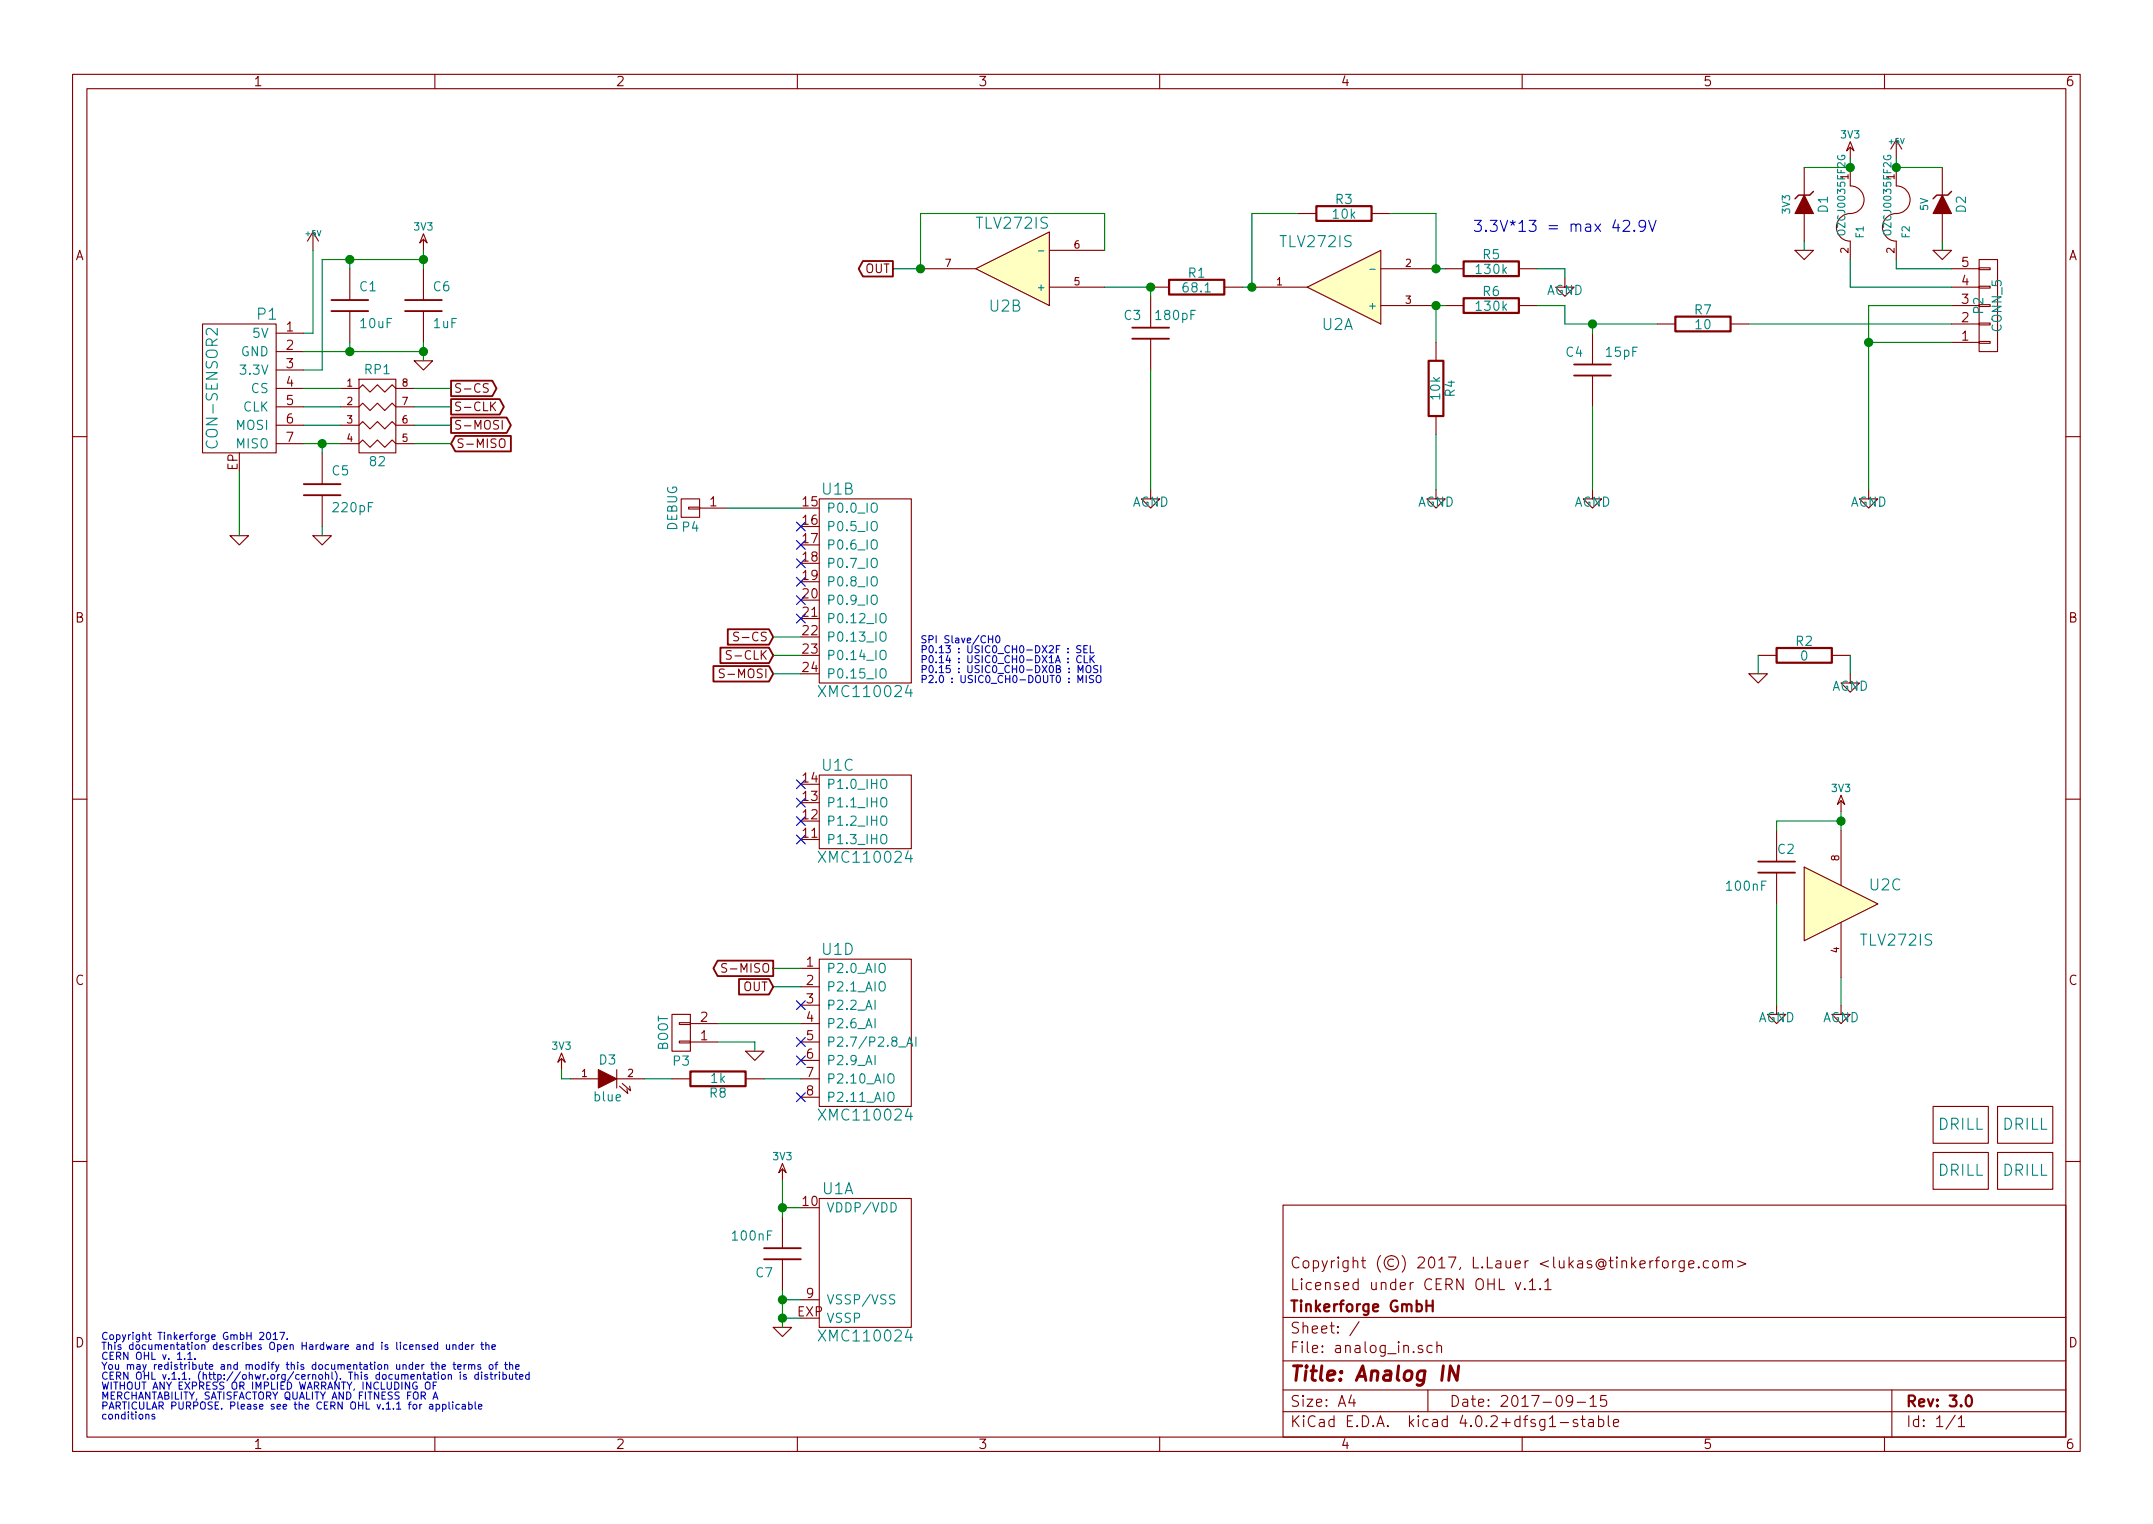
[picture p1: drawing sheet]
<svg xmlns="http://www.w3.org/2000/svg" width="297mm" height="210mm" viewBox="0 0 297 210" stroke-linecap="round" stroke-linejoin="round" font-family="sans-serif">
<g fill="none" stroke="#840000" stroke-width=".15">
<path d="M10 10.3h277v189.9h-277zM12 12.2h273v186.1h-273zM60 10.3v1.9M110 10.3v1.9M160 10.3v1.9M210 10.3v1.9M255.3 19.6l.5 1.2-.5-.5-.5 .5zM260 10.3v1.9M261.6 19.3l-.7 1.3M261.6 19.3v2.5M261.6 19.3l.8 1.3M43.2 32l-.8 1.3"/>
<path d="M43.2 32v2.5M43.2 32l.7 1.3M48.3 37.1v4.3M58.4 32.3l.5 1.2-.5-.5-.5 .5zM58.4 33v1.5M58.4 37.1v4.3M127 37.1h7.6M134.6 37.1l10.2-5.1v10.2zM144.8 39.6h7.6M144.8 34.5h7.6M158.7 39.6h2.6M168.9 39.6h2.5"/>
<path d="M172.7 39.6h7.6M179.1 29.5h2.5M180.3 39.6l10.2-5.1v10.2zM189.2 29.5h2.6M190.5 37.1h7.6M199.4 37.1h2.5M209.5 37.1h2.6M215.9 38.3v1.3h1.3l-1.3 1.3-1.3-1.3h1.3M247.6 34.5h2.6l-1.3 1.3zM248.9 23.1v3.8M248.9 29.5v3.8M255.3 23.1v2.5a1.93 1.93 0 0 1 1.9 2.1 1.93 1.93 0 0 1-2.3 1.8 1.91 1.91 0 0 0-1.5 2 1.91 1.91 0 0 0 1.9 1.8v2.5"/>
<path d="M255.3 20.3v1.5M261.6 23.1v2.5a1.93 1.93 0 0 1 1.9 2.1 1.93 1.93 0 0 1-2.2 1.8 1.91 1.91 0 0 0-1.6 2 1.91 1.91 0 0 0 1.9 1.8v2.5M266.7 34.5h2.5l-1.2 1.3zM268 23.1v3.8M268 29.5v3.8M269.2 39.6h3.8M269.2 37.1h3.8M273 37h1.6v.2h-1.6zM273 39.5h1.6v.2h-1.6zM273 35.8h2.6v12.7h-2.6zM27.9 44.7h10.2v17.8h-10.2zM38.1 46h3.8"/>
<path d="M38.1 48.5h3.8M38.1 51h3.8M38.1 53.6h3.8M38.1 56.1h3.8M38.1 58.7h3.8M47 58.7h2.5l.5-.5 1.1 1 1-1 1 1 1-1 .5 .5h2.5M47 56.1h2.5l.5-.5 1.1 1 1-1 1 1 1-1 .5 .5h2.5M47 53.6h2.5l.5-.5 1.1 1 1-1 1 1 1-1 .5 .5h2.5M48.3 42.9v4.3M49.5 52.3h5.1v10.2h-5.1zM57.1 49.8h2.6l-1.3 1.2zM58.4 42.9v4.3"/>
<path d="M67.4 53a.54 .54 0 0 0-.7 0v.4l.6 .3 .1 .2-.3 .2h-.4M67.9 56l.5 .7M68.4 55.5l-.7 .7M69.3 58v1.2M158.7 40.9v4.3M158.7 46.7v4.3M190.5 42.2h7.6M198.1 47.2v2.6M198.1 57.4v2.5M199.4 42.2h2.5M209.5 42.2h2.6M219.7 46v4.3"/>
<path d="M219.7 51.8v4.3M228.6 44.7h2.5M238.8 44.7h2.5M269.2 42.2h3.8M269.2 44.7h3.8M269.2 47.2h3.8M273 42h1.6v.3h-1.6zM273 44.6h1.6v.2h-1.6zM273 47.1h1.6v.3h-1.6zM10 60.2h2M31.7 73.9h2.6l-1.3 1.3zM38.1 61.2h3.8"/>
<path d="M43.2 73.9h2.5l-1.3 1.3zM44.4 62.5v4.3M44.4 68.3v4.3M47 61.2h2.5l.5-.5 1.1 1 1-1 1 1 1-1 .5 .5h2.5M68.9 60.7a.41 .41 0 0 1 .5-.2 .41 .41 0 0 1 .3 .4l-.1 .7a.4 .4 0 0 1-.4 .1 .4 .4 0 0 1-.3-.4zM94 68.8h2.5v2.6h-2.5zM95 70h1.5v.2h-1.5zM96.5 70.1h3.8M113 68.8h12.7v25.4h-12.7zM158.7 67.6v1.2h1.3l-1.3 1.3-1.2-1.3h1.2M198.1 67.6v1.2h1.3l-1.3 1.3-1.3-1.3h1.3M219.7 67.6v1.2h1.3l-1.3 1.3-1.3-1.3h1.3"/>
<path d="M257.8 67.6v1.2h1.3l-1.3 1.3-1.3-1.3h1.3M285 60.2h2M99.9 92.3a.54 .54 0 0 0-.6 .1v.4l.6 .2v.3l-.2 .2-.5-.1M100.9 89.8a.54 .54 0 0 0-.6 .1v.3l.5 .3 .1 .2-.2 .3-.5-.1M101.9 87.3a.54 .54 0 0 0-.6 0v.4l.6 .3v.2l-.2 .2h-.5M241.3 93h2.5l-1.2 1.2zM242.6 90.4h2.5M252.7 90.4h2.6M255.3 93v1.2h1.2l-1.2 1.3-1.3-1.3h1.3M10 110.3h2M113 106.9h12.7v10.2h-12.7zM245.1 114.5v4.4"/>
<path d="M248.9 119.6l10.2 5.1-10.2 5.1zM254 109.7l.5 1.3-.5-.5-.5 .5zM254 110.5v1.5M254 114.5v7.7M285 110.3h2M92.7 139.9h2.5v5.1h-2.5zM100.3 133a.54 .54 0 0 0-.7 0v.4l.6 .3 .1 .2-.3 .2h-.4M110.5 133.6h2.5M110.5 136.1h2.5M110.5 138.7h2.5M113 132.3h12.7v20.3h-12.7zM245.1 138.7v1.2h1.3l-1.3 1.3-1.3-1.3h1.3"/>
<path d="M245.1 120.4v4.3M254 138.7v1.2h1.3l-1.3 1.3-1.3-1.3h1.3M254 127.2v7.7M77.5 145.3l.5 1.3-.5-.6-.5 .6zM77.5 146v1.6M78.7 148.8h3.8M85.1 148.8h3.8M85.1 147.6v2.5M85.5 149.9l1.1 1-.1-.7M85.9 149.5l1.1 1-.1-.6M92.7 148.8h2.5M93.7 141.1h1.5v.2h-1.5z"/>
<path d="M93.7 143.6h1.5v.3h-1.5zM95.2 141.2h3.9M95.2 143.8h3.9M102.9 145h2.5l-1.3 1.3zM102.9 148.8h2.5M110.5 141.2h2.5M110.5 143.8h2.5M110.5 146.3h2.5M110.5 148.8h2.5M110.5 151.4h2.5M266.7 159h7.6v5.1h-7.6zM266.7 152.6h7.6v5.1h-7.6z"/>
<path d="M275.6 152.6h7.6v5.1h-7.6zM275.6 159h7.6v5.1h-7.6zM10 160.2h2M107.9 160.5l.6 1.3-.6-.5-.5 .5zM107.9 161.3v1.5M107.9 167.9v4.3M107.9 173.7v4.3M110.5 179.3h2.5M113 165.3h12.7v17.8h-12.7zM177 166.3h108v32h-108zM209.1 176.9l.3 1 .4-1M210.4 177.8v.1l-.1-.1h.1v.1"/>
<path d="M211 176.9l.4-.5v1.5M211 177.9h.9M212.5 177.8h.1l-.1 .1-.1-.1h.1v.1M213.1 176.9l.5-.5v1.5M213.1 177.9h.9M228.4 173.9h.5M228.9 173.4l-.2 .1-.1 .2v1.2M229.4 174.1a.41 .41 0 0 1 .7 .1v.4a.41 .41 0 0 1-.3 .3 .41 .41 0 0 1-.4-.3zM230.8 173.9v1M231.2 173.9l-.3 .1-.1 .2M232.4 173.9v1.3a.39 .39 0 0 1-.7 .2M232.4 174l-.5-.1-.3 .3 .1 .6 .2 .1 .5-.1"/>
<path d="M233 174.4l.7-.1v-.3l-.5-.1-.2 .2 .1 .7 .1 .1 .5-.1M234.4 174.8v.1l-.1-.1h.1v.1M235.7 174l-.4-.1-.3 .3 .1 .6 .2 .1 .4-.1M236.4 174.1a.41 .41 0 0 1 .7 .1v.4a.41 .41 0 0 1-.4 .3 .41 .41 0 0 1-.4-.3zM237.7 174.1a.38 .38 0 0 1 .7 0v.8M237.7 173.9v1M238.4 174.1a.36 .36 0 0 1 .3-.2 .36 .36 0 0 1 .3 .2v.8M239.7 173.9l1.2 .5-1.2 .4M285 160.2h2M60 198.3v1.9M106.7 183.1h2.5l-1.3 1.3zM110 198.3v1.9"/>
<path d="M160 198.3v1.9M177 194.8h108M177 191.8h108M177 187.8h108M177 181.8h108M186.4 192.5l-.3 1h.9M186.8 193v1M187.5 182.3l-1.3 2M196.2 185.7a.37 .37 0 0 0-.5 .1v.1a.54 .54 0 0 0 .5 .3l.1 .1-.1 .2-.1 .1-.4-.1M197 191.8v3M197.6 185.7l-.4-.1-.3 .3 .1 .6 .2 .1 .4-.1M198.2 185.7a.38 .38 0 0 1 .7 .1v.8"/>
<path d="M198.2 185.1v1.5M210 198.3v1.9M215.3 196.3h1.1M217 193.2l-.3 .3h-.3l-.3-.3v-.4l.2-.2 .4-.1 .2 .2a1.19 1.19 0 0 1-.2 1.2l-.4 .1M217.6 193.5h1.1M217.6 195.9a.37 .37 0 0 0-.6 .1v.1a.54 .54 0 0 0 .6 .3l.1 .1-.1 .2-.1 .1-.5-.1M218.1 195.8h.6M218.3 195.3v1.3l.2 .2h.2M219.2 195.9l.2-.1 .4 .1v.9M219.4 193l.4-.5v1.5M219.4 194h.8M219.8 196.2l-.4 .1-.3 .2 .1 .2 .2 .1 .4-.1"/>
<path d="M220.5 195.9a.48 .48 0 0 1 .7 .1l.1 .1-.1 .6a.48 .48 0 0 1-.7 0M220.5 195.3v1.5M221.6 192.5h-.7l-.1 .7a.62 .62 0 0 1 .7 0l.2 .2-.1 .5-.2 .1h-.4l-.2-.1M221.9 195.3v1.3l.2 .2M222.6 196.3l.7-.1v-.3l-.5-.1-.2 .2 .1 .7 .1 .1 .5-.1M260 198.3v1.9M261 191.8v6.5M269.7 195.2l-1.2 2M270.2 195.8l.4-.5v1.5M270.2 196.8h.8"/>
</g>
<path d="M161.3 38.6h7.6v2h-7.6zM181.6 28.4h7.6v2.1h-7.6zM201.9 36.1h7.6v2h-7.6zM197.1 49.8h2v7.6h-2zM201.9 41.1h7.6v2.1h-7.6zM231.1 43.7h7.7v2h-7.7zM245.1 89.4h7.6v2h-7.6zM95.2 147.8h7.7v2.1h-7.7zM197.7 179.4v1.5M196.8 180.1h.9M271.3 192.7a.35 .35 0 0 1 .4-.2 .35 .35 0 0 1 .3 .3 .77 .77 0 0 1-.4 1.2 .9 .9 0 0 1-.3-1.3z" fill="none" stroke="#840000" stroke-width=".3"/>
<path d="M201.2 188.4l-.2 2-.9-2-.2 2" fill="none" stroke="#840000" stroke-width=".41"/>
<g fill="none" stroke="#0000c2" stroke-width=".15">
<path d="M224 30.6l.2-.2h.3l.3 .2v.2v.3l-.9 .8h.9M225.5 31.8h.1l-.1 .1-.1-.1h.1v.1M227 31.1a.48 .48 0 0 1-.4 .3 .48 .48 0 0 1-.5-.3l.1-.5a.48 .48 0 0 1 .7 0 1 1 0 0 1-.3 1.3h-.3M227.5 30.4l.5 1.5 .5-1.5M136.4 88.2h.6M137 87.7v1M137.5 87.8l.1-.1a.53 .53 0 0 1 .4 .5 .53 .53 0 0 1-.4 .5l-.2-.2v-.2zM148.7 94.2v-1l.3 .7 .4-.7v1M148.7 92.8v-1l.4 .7 .3-.7v1M149.1 89.1h-.4l-.2 .2 .1 .2 .5 .2v.2l-.2 .2-.4-.1M149.2 90.5a.47 .47 0 0 0-.7 .4 .47 .47 0 0 0 .5 .5l.2-.1M149.5 89.6h.4"/>
<path d="M149.6 90.4v1h.5M149.9 93.2v1M149.9 92a.33 .33 0 0 1 .4-.2 .33 .33 0 0 1 .2 .3v.6l-.2 .1a.35 .35 0 0 1-.5-.3zM150 89.1h-.5v1h.5M150.4 90.4v1M150.4 89.1v1h.5M150.5 90.9l.5 .5M150.9 93.2h-.4l-.2 .2 .1 .2 .4 .2 .1 .2-.2 .2-.4-.1M151 90.4l-.6 .6M151.3 93.3a.33 .33 0 0 1 .4-.1 .33 .33 0 0 1 .2 .3v.6l-.2 .1a.35 .35 0 0 1-.5-.4zM151.5 91.9l-.4-.1-.2 .2 .1 .2 .4 .2 .1 .2-.2 .2h-.4M151.9 91.8v1"/>
<path d="M21.3 195.2l-.2-.1-.1 .2v.1l.3 .1v.2h-.3M25.9 186.8l.3-.2v.9M26.9 187.4v.1M35.8 183.9l.4-.1 .2 .3-.6 .7h.6M36.9 183.9l.1-.1a.53 .53 0 0 1 .4 .5 .53 .53 0 0 1-.4 .5l-.1-.1-.1-.3zM37.7 184.1l.3-.3v1M38.6 183.8h.7l-.5 1M39.6 184.7v.1M58.6 185.6l-.2-.1-.2 .2 .1 .1 .3 .1v.2h-.4M58.8 190.7a.32 .32 0 0 1 .4 0 .32 .32 0 0 1 .1 .3v.5l-.2 .2a.35 .35 0 0 1-.4-.4v-.3zM59.1 185.8l.4-.1v-.1l-.3-.1-.1 .2v.4h.4M59.3 193.8h.4v.6"/>
<path d="M59.7 194h-.3l-.2 .2 .2 .2h.3M59.7 193l.4-1 .3 1M59.8 191.2h.3M59.8 192.8h.5M60.1 188.4l.1-.1a.23 .23 0 0 1 .4 .1v.5M60.1 187.9v1M60.2 193.8l.3-.1 .2 .2-.1 .5h-.4M60.2 193.7v1M60.2 190.7h-.4v1M60.4 185.6l-.3-.1-.2 .2 .1 .4h.4M60.4 185.2v1M61 189.7l.1-.1 .3 .1v.4l-.1 .1-.2 .1-.1-.1z"/>
<path d="M61 188.6l.5-.1-.1-.2h-.3l-.1 .1v.5h.4M61.1 193.8l.2-.1 .2 .2-.1 .5h-.3M61.1 193.7v1M61.6 185.5v.6l.3 .1 .1-.1M61.8 189.7h.1a.23 .23 0 0 1 .4 .1v.5M61.8 189.6v.7M62 193.4v.9l.1 .1M62 185.5v.7M62.5 193.4v.1M62.5 193.7v.7M62.5 185.6a.23 .23 0 0 1 .4 .1v.5M62.5 185.5v.7"/>
<path d="M62.5 188.3h.4M62.6 187.9v.9l.3 .1M63.1 188.6l.5-.1v-.2h-.3l-.2 .1 .1 .5h.4M63.4 193.8l-.3-.1-.2 .2 .1 .5h.4M63.5 189.3v.1M63.5 189.6v.7M63.8 193.8h.4v.6M63.8 185.6l-.3-.1-.2 .2 .1 .4h.4M63.8 185.2v1M64 188.3v.6M64.2 185.8l.5-.1-.1-.1-.2-.1-.2 .2 .1 .4h.3M64.2 194h-.3l-.2 .2 .2 .2h.3"/>
<path d="M64.3 188.3l-.3 .2M64.3 189.7l-.2-.1-.2 .2 .1 .1 .3 .1v.2h-.4M64.6 188.4l.1-.1a.23 .23 0 0 1 .4 .1v.5M64.6 188.3v.6M64.7 193.8l.2-.1 .3 .2-.2 .5h-.3M64.7 193.4v1M65.1 188.4a.23 .23 0 0 1 .2-.1 .23 .23 0 0 1 .2 .1v.5M65.1 185.5v.7M65.4 185.5l-.3 .2M65.6 193.4v.9l.1 .1M66 189.7l-.3-.1-.2 .2 .1 .4h.4M66 189.3v1"/>
<path d="M66 194.1l.5-.1-.1-.2-.2-.1-.2 .2 .1 .5h.3M66.3 188.3h-.2l-.2 .1 .1 .1 .3 .1v.3h-.4M66.3 185.5h.4M66.4 189.3v.1M66.4 189.6v.7M66.5 185.2v.8l.2 .2M67 185.6h.1a.23 .23 0 0 1 .4 .1v.5M67 185.2v1M67.3 189.7l-.3-.1-.1 .2v.1l.4 .1v.2h-.4M67.5 188.4l.2-.1 .3 .1v.3l-.1 .2h-.2l-.2-.1zM67.6 189.6h.4M67.7 189.3v.9l.3 .1"/>
<path d="M67.9 185.8l.5-.1-.1-.1-.3-.1-.1 .2v.4h.4M68.3 188.3h.4M68.3 189.6v.7M68.6 189.6l-.3 .2M68.7 187.9l-.3 .2v.8M68.9 189.3v.1M68.9 189.6v.7M69.4 189.7l.3-.1 .2 .2-.1 .4h-.4M69.4 189.3v1M69.6 188.3h.4M69.7 187.9v.9l.3 .1M70.3 189.6v.6l.3 .1 .1-.1"/>
<path d="M70.3 188.4l.1-.1a.23 .23 0 0 1 .3 .1v.5M70.3 187.9v1M70.7 189.6v.7M71 189.6h.4M71.1 188.6l.5-.1v-.2h-.3l-.2 .1 .1 .5h.4M71.2 189.3v.9l.2 .1M71.7 190l.5-.1-.1-.2-.3-.1-.1 .2v.4h.4M73 189.7l-.3-.1-.2 .2 .1 .4h.4M73 189.3v1"/>
</g>
<g fill="none" stroke="#840000" stroke-width=".25">
<path d="M119 36h4.2v2.1h-4.2l-.5-1zM45.7 42.9h5.1M45.7 41.4h5.1M55.9 42.9h5.1M55.9 41.4h5.1M62.2 52.5h5.7l.6 1.1-.6 1.1h-5.7zM62.2 55.1h6.7l.6 1-.6 1.1h-6.7zM62.2 57.6h7.7l.6 1.1-.6 1h-7.7zM156.2 45.2h5.1M156.2 46.7h5.1M217.2 50.3h5M217.2 51.8h5"/>
<path d="M41.9 68.3h5.1M41.9 66.8h5.1M62.8 60.1h7.7v2.2h-7.7l-.6-1.1zM98.4 91.9h7.7l.6 1.1-.6 1h-7.7zM99.4 89.4h6.7l.6 1-.6 1.1h-6.7zM100.4 86.8h5.7l.6 1.1-.6 1h-5.7zM242.6 118.9h5M99 132.5h7.7v2.2h-7.7l-.6-1.1zM102 135.1h4.1l.6 1-.6 1.1h-4.1zM242.6 120.4h5M105.4 172.2h5.1M105.4 173.7h5.1"/>
</g>
<g fill="#ffffc2" stroke="#ffffc2" stroke-width=".14">
<path d="M248.9 119.6l10.2 5.1-10.2 5.1z"/>
<path d="M180.3 39.6l10.2-5.1v10.2z"/>
<path d="M134.6 37.1l10.2-5.1v10.2z"/>
</g>
<g fill="none" stroke="#008484" stroke-width=".15">
<path d="M143.3 34.6h.7M189 37.2h.7M121.5 84.8a.44 .44 0 0 1 .6-.1 .83 .83 0 0 1-.2 1.2 .44 .44 0 0 1-.5-.4zM121.5 87.4a.44 .44 0 0 1 .6-.2 .83 .83 0 0 1-.2 1.3 .44 .44 0 0 1-.5-.5zM121.5 89.9a.44 .44 0 0 1 .6-.1 .83 .83 0 0 1-.2 1.2 .44 .44 0 0 1-.5-.4zM121.5 92.5a.44 .44 0 0 1 .6-.2 .83 .83 0 0 1-.2 1.2 .44 .44 0 0 1-.5-.4zM122.6 148.3a.44 .44 0 0 1 .6-.1 .83 .83 0 0 1-.2 1.2 .44 .44 0 0 1-.5-.4zM122.6 150.9a.44 .44 0 0 1 .6-.2 .83 .83 0 0 1-.2 1.3 .44 .44 0 0 1-.5-.5zM124 144.4h1M125.1 144.3l.4-1.2 .4 1.2M125.2 144h.6M126.4 143.1v1.2"/>
<path d="M123.4 178.7a.57 .57 0 0 0-.6 0v.4l.5 .2 .1 .3-.2 .3-.5-.1"/>
</g>
<g fill="none" stroke="#008400" stroke-width=".15">
<path d="M43.2 34.5v11.5h-1.3M48.3 35.8v1.3M58.4 34.5v2.6M58.4 35.8h-14v15.2h-2.5M152.4 34.5v-5h-25.4v7.6h-3.8M152.4 39.6h6.3v1.3M179.1 29.5h-6.4v10.1h-1.3M191.8 29.5h6.3v7.6h1.3M212.1 37.1h3.8v1.2M248.9 33.3v1.2M255.3 35.8v3.8h13.9M255.3 21.8v1.3h-6.4"/>
<path d="M261.6 35.8v1.3h7.6M261.6 21.8v1.3h6.4M268 33.3v1.2M41.9 48.5h16.5M41.9 53.6h5.1M41.9 56.1h5.1M41.9 58.7h5.1M48.3 47.2v1.3M57.1 53.6h5.1M57.1 56.1h5.1M57.1 58.7h5.1M58.4 47.2v2.6"/>
<path d="M158.7 51v16.6M198.1 59.9v7.7M199.4 42.2h-1.3v5M212.1 42.2h3.8v2.5h12.7M219.7 44.7v1.3M219.7 56.1v11.5M241.3 44.7h27.9M257.8 47.2h11.4M269.2 42.2h-11.4v25.4M33 65v8.9M41.9 61.2h5.1M44.4 61.2v1.3"/>
<path d="M44.4 72.6v1.3M57.1 61.2h5.1M100.3 70.1h10.2M106.7 87.9h3.8M106.7 90.4h3.8M106.7 93h3.8M242.6 90.4v2.6M255.3 90.4v2.6M254 112v2.5M254 113.3h-8.9v1.2M106.7 133.6h3.8M106.7 136.1h3.8"/>
<path d="M245.1 124.7v14M254 134.9v3.8M77.5 147.6v1.2h1.2M88.9 148.8h3.8M99.1 141.2h11.4M99.1 143.8h5v1.2M105.4 148.8h5.1M107.9 162.8v5.1M107.9 178v5.1M107.9 179.3h2.6M107.9 166.6h2.6M107.9 181.9h2.6"/>
</g>
<g fill="#008400" stroke="#008400" stroke-width=".25">
<circle cx="198.1" cy="42.2" r=".51"/>
<circle cx="198.1" cy="37.1" r=".51"/>
<circle cx="219.7" cy="44.7" r=".51"/>
<circle cx="172.7" cy="39.6" r=".51"/>
<circle cx="158.8" cy="39.6" r=".51"/>
<circle cx="254" cy="113.3" r=".51"/>
<circle cx="257.8" cy="47.2" r=".51"/>
<circle cx="261.6" cy="23.1" r=".51"/>
<circle cx="255.3" cy="23.1" r=".51"/>
<circle cx="58.4" cy="48.5" r=".51"/>
<circle cx="48.3" cy="48.5" r=".51"/>
<circle cx="48.3" cy="35.8" r=".51"/>
<circle cx="58.4" cy="35.8" r=".51"/>
<circle cx="44.5" cy="61.2" r=".51"/>
<circle cx="108" cy="179.3" r=".51"/>
<circle cx="108" cy="181.9" r=".51"/>
<circle cx="108" cy="166.6" r=".51"/>
<circle cx="127" cy="37.1" r=".51"/>
</g>
<path d="M250.2 26.4l-.5 .5h-1.5l-.6 .5M269.2 26.4l-.5 .5h-1.5l-.5 .5" fill="none" stroke="#840000" stroke-width=".2"/>
<g fill="#840000" stroke="#840000" stroke-width=".15">
<path d="M268 26.9l1.2 2.6h-2.5z"/>
<path d="M248.9 26.9l1.3 2.6h-2.6z"/>
<path d="M82.5 147.6l2.6 1.2-2.6 1.3z"/>
</g>
<g fill="none" stroke="#000084" stroke-width=".15">
<path d="M109.9 79.6l1.2 1.3M109.9 77.1l1.2 1.2M109.9 74.6l1.2 1.2M109.9 72l1.2 1.2M111.1 79.6l-1.2 1.3M111.1 77.1l-1.2 1.2M111.1 74.6l-1.2 1.2M111.1 72l-1.2 1.2M109.9 84.7l1.2 1.2M109.9 82.2l1.2 1.2M111.1 84.7l-1.2 1.2M111.1 82.2l-1.2 1.2"/>
<path d="M109.9 107.6l1.2 1.2M109.9 110.1l1.2 1.2M109.9 112.7l1.2 1.2M109.9 115.2l1.2 1.2M111.1 107.6l-1.2 1.2M111.1 110.1l-1.2 1.2M111.1 112.7l-1.2 1.2M111.1 115.2l-1.2 1.2M109.9 138.1l1.2 1.2M111.1 138.1l-1.2 1.2M109.9 150.8l1.2 1.2M109.9 145.7l1.2 1.2"/>
<path d="M109.9 143.1l1.2 1.3M111.1 150.8l-1.2 1.2M111.1 145.7l-1.2 1.2M111.1 143.1l-1.2 1.3"/>
</g>
<text font-size="2.8" fill="#840000" x="178" y="190.5">Title: Analog IN</text>
<g font-size="2.1" fill="#008484">
<text x="134.9" y="31.6">TLV272IS</text>
<text x="176.8" y="34.1">TLV272IS</text>
<text x="35.5" y="44.1">P1</text>
<text x="136.6" y="43">U2B</text>
<text x="182.4" y="45.5">U2A</text>
<text x="30" y="61.3" transform="rotate(-90 30 61.3)">CON-SENSOR2</text>
<text x="113.5" y="68.2">U1B</text>
<text x="113.5" y="96.2">XMC110024</text>
<text x="113.5" y="106.3">U1C</text>
<text x="113.5" y="119">XMC110024</text>
<text x="258" y="122.9">U2C</text>
<text x="113.5" y="131.7">U1D</text>
<text x="256.9" y="130.5">TLV272IS</text>
<text x="113.5" y="154.6">XMC110024</text>
<text x="267.4" y="155.9">DRILL</text>
<text x="276.3" y="155.9">DRILL</text>
<text x="113.5" y="164.8">U1A</text>
<text x="267.4" y="162.2">DRILL</text>
<text x="276.3" y="162.2">DRILL</text>
<text x="113.5" y="185.1">XMC110024</text>
</g>
<text font-size="2.1" fill="#0000c2" x="203.2" y="32">3.3V*13 = max 42.9V</text>
<g font-size="2.1" fill="#840000">
<text x="178" y="178">Licensed under CERN OHL v.1.1</text>
<text x="178" y="175">Copyright (©) 2017, L.Lauer &lt;lukas@tinkerforge.com&gt;</text>
<text x="178" y="184">Sheet: /</text>
<text x="178" y="181">Tinkerforge GmbH</text>
<text x="178" y="186.7">File: analog_in.sch</text>
<text x="178" y="196.9">KiCad E.D.A. kicad 4.0.2+dfsg1-stable</text>
<text x="178" y="194.1">Size: A4</text>
<text x="200" y="194.1">Date: 2017-09-15</text>
<text x="263" y="194.1">Rev: 3.0</text>
<text x="263" y="196.9">Id: 1/1</text>
</g>
<g font-size="1.8" fill="#840000">
<text x="35" y="11.9">1</text>
<text x="85" y="11.9">2</text>
<text x="135" y="11.9">3</text>
<text x="185" y="11.9">4</text>
<text x="235" y="11.9">5</text>
<text x="285" y="11.9">6</text>
<text x="10.4" y="35.9">A</text>
<text x="285.4" y="35.9">A</text>
<text x="270.7" y="41.9">3</text>
<text x="270.7" y="39.4">4</text>
<text x="270.7" y="36.8">5</text>
<text x="39.5" y="45.7">1</text>
<text x="270.7" y="47">1</text>
<text x="270.7" y="44.4">2</text>
<text x="39.5" y="48.3">2</text>
<text x="39.5" y="50.8">3</text>
<text x="39.5" y="53.3">4</text>
<text x="39.5" y="55.9">5</text>
<text x="39.5" y="58.4">6</text>
<text x="32.8" y="64.9" transform="rotate(-90 32.8 64.9)">EP</text>
<text x="39.5" y="61">7</text>
<text x="97.9" y="69.8">1</text>
<text x="110.8" y="69.8">15</text>
<text x="110.8" y="72.4">16</text>
<text x="110.8" y="74.9">17</text>
<text x="110.8" y="77.5">18</text>
<text x="110.8" y="82.5">20</text>
<text x="110.8" y="80">19</text>
<text x="10.4" y="85.9">B</text>
<text x="110.8" y="85.1">21</text>
<text x="110.8" y="87.6">22</text>
<text x="285.4" y="85.9">B</text>
<text x="110.8" y="90.2">23</text>
<text x="110.8" y="92.7">24</text>
<text x="110.8" y="107.9">14</text>
<text x="110.8" y="113">12</text>
<text x="110.8" y="110.5">13</text>
<text x="110.8" y="115.6">11</text>
<text x="10.4" y="135.9">C</text>
<text x="111.3" y="133.3">1</text>
<text x="111.3" y="135.9">2</text>
<text x="285.4" y="135.9">C</text>
<text x="96.7" y="143.5">1</text>
<text x="96.7" y="141">2</text>
<text x="111.3" y="138.4">3</text>
<text x="111.3" y="141">4</text>
<text x="111.3" y="143.5">5</text>
<text x="111.3" y="146">6</text>
<text x="111.3" y="148.6">7</text>
<text x="111.3" y="151.1">8</text>
<text x="110.8" y="166.4">10</text>
<text x="111.3" y="179.1">9</text>
<text x="10.4" y="185.9">D</text>
<text x="110" y="181.6">EXP</text>
<text x="285.4" y="185.9">D</text>
<text x="35" y="199.9">1</text>
<text x="85" y="199.9">2</text>
<text x="135" y="199.9">3</text>
<text x="185" y="199.9">4</text>
<text x="235" y="199.9">5</text>
<text x="285" y="199.9">6</text>
</g>
<g font-size="1.8" fill="#008484">
<text x="184.3" y="28.1">R3</text>
<text x="252.2" y="29.3" transform="rotate(-90 252.2 29.3)">D1</text>
<text x="271.2" y="29.3" transform="rotate(-90 271.2 29.3)">D2</text>
<text x="183.9" y="30.2">10k</text>
<text x="204.6" y="35.8">R5</text>
<text x="49.7" y="40.2">C1</text>
<text x="59.8" y="40.2">C6</text>
<text x="163.4" y="40.3">68.1</text>
<text x="164" y="38.3">R1</text>
<text x="203.8" y="37.8">130k</text>
<text x="204.6" y="40.8">R6</text>
<text x="213.3" y="40.7">AGND</text>
<text x="34.9" y="46.6">5V</text>
<text x="49.8" y="45.3">10uF</text>
<text x="59.8" y="45.3">1uF</text>
<text x="155.1" y="44.1">C3</text>
<text x="159.6" y="44.1">180pF</text>
<text x="203.8" y="42.9">130k</text>
<text x="233.8" y="43.4">R7</text>
<text x="234" y="45.4">10</text>
<text x="273.6" y="43.2" transform="rotate(-90 273.6 43.2)">P2</text>
<text x="276.1" y="45.7" transform="rotate(-90 276.1 45.7)">CONN_5</text>
<text x="33.1" y="49.1">GND</text>
<text x="33.5" y="51.7">3.3V</text>
<text x="50.4" y="51.6">RP1</text>
<text x="216.1" y="49.2">C4</text>
<text x="221.7" y="49.2">15pF</text>
<text x="32.6" y="59.3">MOSI</text>
<text x="33.5" y="56.8">CLK</text>
<text x="34.6" y="54.2">CS</text>
<text x="198.7" y="55.1" transform="rotate(-90 198.7 55.1)">10k</text>
<text x="200.7" y="54.7" transform="rotate(-90 200.7 54.7)">R4</text>
<text x="32.6" y="61.8">MISO</text>
<text x="45.8" y="65.6">C5</text>
<text x="51.1" y="64.3">82</text>
<text x="46.1" y="70.7">220pF</text>
<text x="114" y="70.7">P0.0_IO</text>
<text x="156.2" y="69.9">AGND</text>
<text x="195.5" y="69.9">AGND</text>
<text x="217.1" y="69.9">AGND</text>
<text x="255.2" y="69.9">AGND</text>
<text x="93.4" y="73.3" transform="rotate(-90 93.4 73.3)">DEBUG</text>
<text x="94.2" y="73.3">P4</text>
<text x="114" y="73.3">P0.5_IO</text>
<text x="114" y="75.8">P0.6_IO</text>
<text x="114" y="83.4">P0.9_IO</text>
<text x="114" y="78.4">P0.7_IO</text>
<text x="114" y="80.9">P0.8_IO</text>
<text x="114" y="86">P0.12_IO</text>
<text x="114" y="88.5">P0.13_IO</text>
<text x="247.8" y="89.1">R2</text>
<text x="114" y="91.1">P0.14_IO</text>
<text x="114" y="93.6">P0.15_IO</text>
<text x="248.4" y="91.1">0</text>
<text x="252.7" y="95.3">AGND</text>
<text x="114" y="113.9">P1.2_IHO</text>
<text x="114" y="111.4">P1.1_IHO</text>
<text x="114" y="108.8">P1.0_IHO</text>
<text x="114" y="116.5">P1.3_IHO</text>
<text x="245.3" y="117.8">C2</text>
<text x="238.4" y="122.9">100nF</text>
<text x="114" y="134.2">P2.0_AIO</text>
<text x="114" y="136.8">P2.1_AIO</text>
<text x="114" y="139.3">P2.2_AI</text>
<text x="114" y="141.9">P2.6_AI</text>
<text x="242.5" y="141">AGND</text>
<text x="251.4" y="141">AGND</text>
<text x="82.7" y="146.9">D3</text>
<text x="92.2" y="145" transform="rotate(-90 92.2 145)">BOOT</text>
<text x="92.9" y="147">P3</text>
<text x="98.1" y="149.4">1k</text>
<text x="114" y="144.4">P2.7/P2.8_AI</text>
<text x="114" y="146.9">P2.9_AI</text>
<text x="114" y="149.5">P2.10_AIO</text>
<text x="82" y="151.9">blue</text>
<text x="97.9" y="151.4">R8</text>
<text x="114" y="152">P2.11_AIO</text>
<text x="114" y="167.3">VDDP/VDD</text>
<text x="101.2" y="171.1">100nF</text>
<text x="104.3" y="176.2">C7</text>
<text x="114" y="180">VSSP/VSS</text>
<text x="114" y="182.5">VSSP</text>
</g>
<g font-size="1.7" fill="#840000">
<text x="119.3" y="37.7">OUT</text>
<text x="62.6" y="54.2">S-CS</text>
<text x="62.6" y="56.7">S-CLK</text>
<text x="62.6" y="59.3">S-MOSI</text>
<text x="63" y="61.8">S-MISO</text>
<text x="102" y="88.5">S-CS</text>
<text x="100" y="93.5">S-MOSI</text>
<text x="100.9" y="91">S-CLK</text>
<text x="100.4" y="134.2">S-MISO</text>
<text x="102.4" y="136.7">OUT</text>
</g>
<g font-size="1.4" fill="#008484">
<text x="254" y="19.1">3V3</text>
<text x="247" y="29.4" transform="rotate(-90 247 29.4)">3V3</text>
<text x="255" y="24.8" transform="rotate(-90 255 24.8)">1</text>
<text x="261.4" y="24.8" transform="rotate(-90 261.4 24.8)">1</text>
<text x="266" y="29.1" transform="rotate(-90 266 29.1)">5V</text>
<text x="57.2" y="31.8">3V3</text>
<text x="254.6" y="32.2" transform="rotate(-90 254.6 32.2)">OZCJ0035FF2G</text>
<text x="257.1" y="32.8" transform="rotate(-90 257.1 32.8)">F1</text>
<text x="260.9" y="32.2" transform="rotate(-90 260.9 32.2)">OZCJ0035FF2G</text>
<text x="263.5" y="32.8" transform="rotate(-90 263.5 32.8)">F2</text>
<text x="143.4" y="40.1">+</text>
<text x="189.2" y="42.7">+</text>
<text x="252.8" y="109.3">3V3</text>
<text x="76.2" y="144.8">3V3</text>
<text x="106.7" y="160.1">3V3</text>
</g>
<g font-size="1.4" fill="#840000">
<text x="148.2" y="34.3">6</text>
<text x="255" y="34.9" transform="rotate(-90 255 34.9)">2</text>
<text x="261.4" y="34.9" transform="rotate(-90 261.4 34.9)">2</text>
<text x="130.4" y="36.8">7</text>
<text x="148.2" y="39.4">5</text>
<text x="176.1" y="39.4">1</text>
<text x="193.9" y="36.8">2</text>
<text x="193.9" y="41.9">3</text>
<text x="47.9" y="53.3">1</text>
<text x="55.5" y="53.3">8</text>
<text x="47.9" y="55.9">2</text>
<text x="47.9" y="58.4">3</text>
<text x="55.5" y="58.4">6</text>
<text x="55.5" y="55.9">7</text>
<text x="47.9" y="61">4</text>
<text x="55.5" y="61">5</text>
<text x="253.7" y="118.7" transform="rotate(-90 253.7 118.7)">8</text>
<text x="253.7" y="131.4" transform="rotate(-90 253.7 131.4)">4</text>
<text x="80.3" y="148.6">1</text>
<text x="86.6" y="148.6">2</text>
</g>
<g font-size="1.4" fill="#0000c2">
<text x="127" y="88.7">SPI Slave/CH0</text>
<text x="127" y="90.1">P0.13 : USIC0_CH0-DX2F : SEL</text>
<text x="127" y="91.5">P0.14 : USIC0_CH0-DX1A : CLK</text>
<text x="127" y="92.9">P0.15 : USIC0_CH0-DX0B : MOSI</text>
<text x="127" y="94.2">P2.0 : USIC0_CH0-DOUT0 : MISO</text>
<text x="14" y="184.9">Copyright Tinkerforge GmbH 2017.</text>
<text x="14" y="186.2">This documentation describes Open Hardware and is licensed under the</text>
<text x="14" y="187.6">CERN OHL v. 1.1.</text>
<text x="14" y="189">You may redistribute and modify this documentation under the terms of the</text>
<text x="14" y="190.3">CERN OHL v.1.1. (http://ohwr.org/cernohl). This documentation is distributed</text>
<text x="14" y="191.7">WITHOUT ANY EXPRESS OR IMPLIED WARRANTY, INCLUDING OF</text>
<text x="14" y="193.1">MERCHANTABILITY, SATISFACTORY QUALITY AND FITNESS FOR A</text>
<text x="14" y="194.5">PARTICULAR PURPOSE. Please see the CERN OHL v.1.1 for applicable</text>
<text x="14" y="195.8">conditions</text>
</g>
<g font-size="1.1" fill="#008484">
<text x="260.7" y="19.9">+5V</text>
<text x="42.2" y="32.6">+5V</text>
</g>
</svg>
